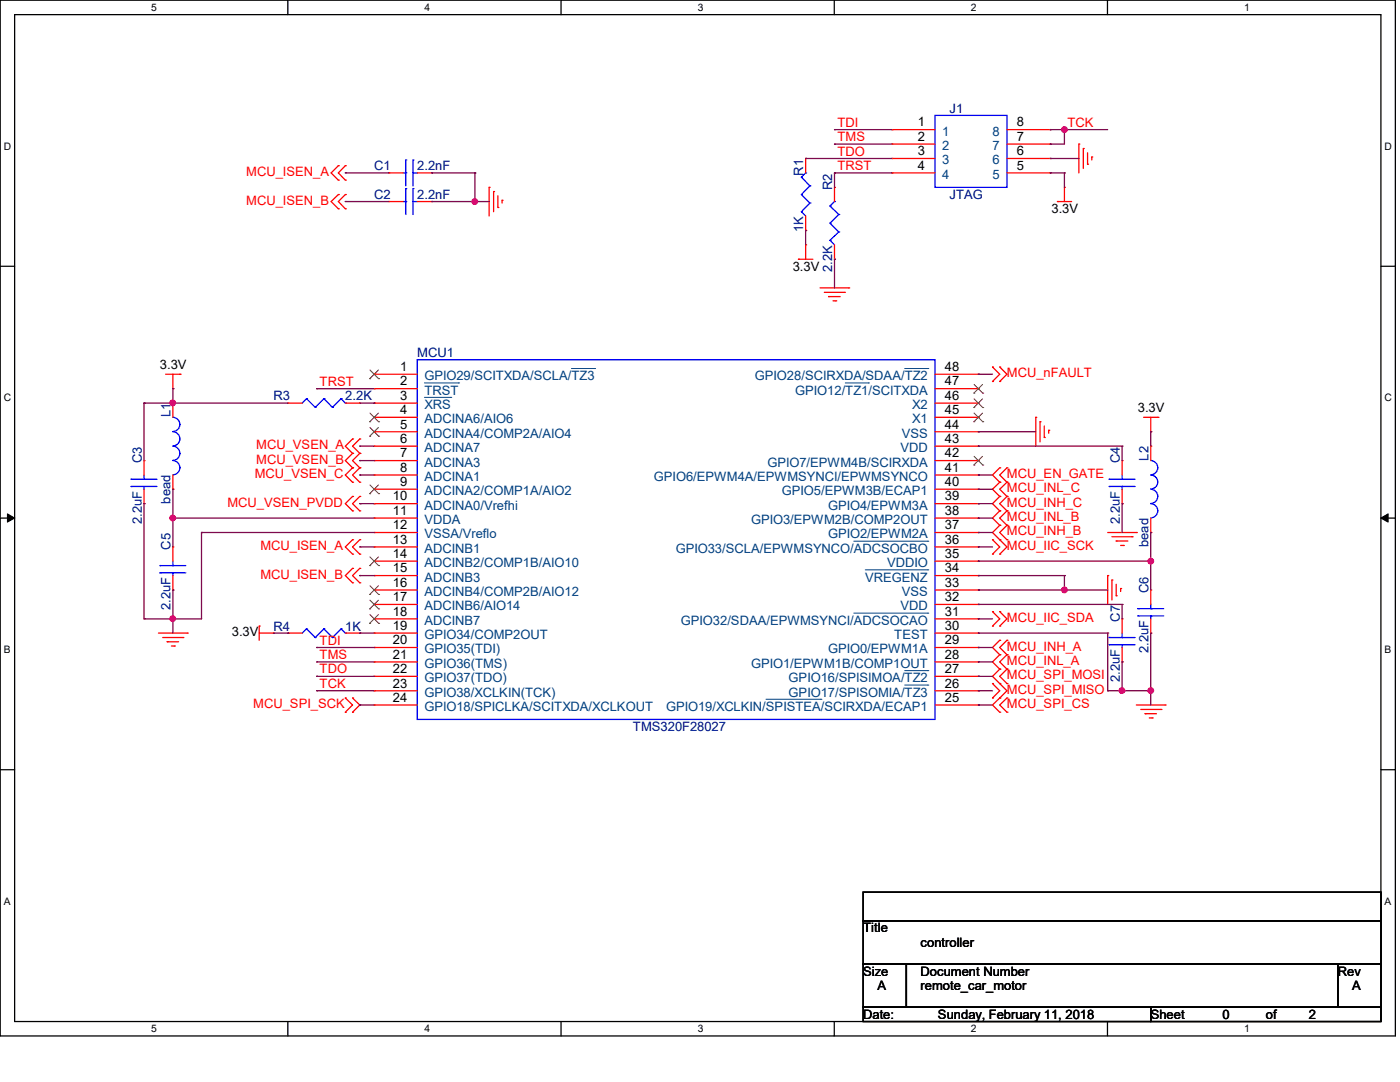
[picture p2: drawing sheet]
<svg xmlns="http://www.w3.org/2000/svg" width="279mm" height="216mm" viewBox="0 0 279 216" stroke-linecap="round" stroke-linejoin="round" font-family="sans-serif">
<path d="M0 0h278.5v206.7h-278.5zM2.9 2.9h272.7v200.9h-272.7z" fill="none" stroke="#000" stroke-width=".25"/>
<g fill="#fff">
<path d="M30.2 .3h1.1v2.3h-1.1z"/>
<path d="M30.2 204.1h1.1v2.3h-1.1z"/>
</g>
<path d="M57.4 0v2.9M57.4 203.8v2.9" fill="none" stroke="#000" stroke-width=".25"/>
<g fill="#fff">
<path d="M84.7 .3h1.1v2.3h-1.1z"/>
<path d="M84.7 204.1h1.1v2.3h-1.1z"/>
</g>
<path d="M112 0v2.9M112 203.8v2.9" fill="none" stroke="#000" stroke-width=".25"/>
<g fill="#fff">
<path d="M139.2 .3h1.1v2.3h-1.1z"/>
<path d="M139.2 204.1h1.1v2.3h-1.1z"/>
</g>
<path d="M166.5 0v2.9M166.5 203.8v2.9" fill="none" stroke="#000" stroke-width=".25"/>
<g fill="#fff">
<path d="M193.8 .3h1.1v2.3h-1.1z"/>
<path d="M193.8 204.1h1.1v2.3h-1.1z"/>
</g>
<path d="M221 0v2.9M221 203.8v2.9" fill="none" stroke="#000" stroke-width=".25"/>
<g fill="#fff">
<path d="M248.3 .3h1.1v2.3h-1.1z"/>
<path d="M248.3 204.1h1.1v2.3h-1.1z"/>
<path d="M.8 28h1.4v2.3h-1.4z"/>
<path d="M276.3 28h1.4v2.3h-1.4z"/>
<path d="M.8 78.2h1.4v2.3h-1.4z"/>
<path d="M276.3 78.2h1.4v2.3h-1.4z"/>
</g>
<path d="M0 53.1h2.9M275.6 53.1h2.9" fill="none" stroke="#000" stroke-width=".25"/>
<g fill="#fff">
<path d="M.8 128.5h1.3v2.2h-1.3z"/>
<path d="M276.3 128.5h1.3v2.2h-1.3z"/>
</g>
<path d="M0 103.4h2.9M275.6 103.4h2.9" fill="none" stroke="#000" stroke-width=".25"/>
<path d="M1.5 102.5l1.4 .9-1.4 .8zM275.6 103.4l1.4-.9v1.7z" fill="#000" stroke="#000" stroke-width=".2"/>
<g fill="#fff">
<path d="M.8 178.7h1.3v2.2h-1.3z"/>
<path d="M276.3 178.7h1.3v2.2h-1.3z"/>
</g>
<path d="M0 153.6h2.9M275.6 153.6h2.9M172.3 178h103.3v5.7h-103.3zM172.3 183.7h103.3v8.7h-103.3zM172.3 192.4h8.6v8.6h-8.6zM180.9 192.4h86.1v8.6h-86.1zM267 192.4h8.6v8.6h-8.6zM172.3 201h57.4v2.8h-57.4zM229.7 201h45.9v2.8h-45.9z" fill="none" stroke="#000" stroke-width=".25"/>
<g fill="none" stroke="#f00" stroke-width=".25">
<path d="M67.5 33.1h.1M67.5 35.9h.1M67.5 38.8h.1M67.5 33.1l-1.4 1.4 1.4 1.4M67.5 38.8l-1.4 1.4 1.4 1.5M68.9 33.1h.1M68.9 35.9h.1M68.9 38.8h.1M68.9 33.1l-1.4 1.4 1.4 1.4M68.9 38.8l-1.4 1.4 1.4 1.5M77.6 34.5h.1M77.6 34.5h2.8"/>
<path d="M83.3 34.5h2.8M86.1 34.5h.1M97.6 37.4h.1M97.6 37.4v5.7M98.5 38.2h.1M98.5 38.2v4M99.4 39.1v2.3M100.2 40h.1M100.2 40v.5M160.8 31.6h.1M160.8 31.6v2.9M166.5 37.4h.1"/>
<path d="M166.5 37.4v2.8M178 25.9h.1M178 28.7h.1M178 31.6h.1M178 34.5h.1M178 25.9h8.6M178 28.7h8.6M178 31.6h8.6M178 34.5h8.6M201 25.9h8.6M201 28.7h8.6M201 31.6h8.6"/>
<path d="M201 34.5h8.6M209.6 34.5h.1M209.6 31.6h.1M209.6 28.7h.1M209.6 25.9h.1M212.4 37.4h.1M212.4 37.4v2.8M215.3 28.7h.1M215.3 28.7v5.8M216.2 29.6h.1M216.2 29.6v4M217 32.8h.1"/>
<path d="M217 30.5v2.3M217.9 31.3h.1M217.9 31.3v.6M67.5 41.7h.1M68.9 41.7h.1M77.6 40.2h.1M77.6 40.2h2.8M83.3 40.2h2.8M86.1 40.2h.1M99.4 41.4h.1M159.3 51.7h.1M159.3 51.7h2.9"/>
<path d="M160.8 48.9h.1M160.8 46h.1M160.8 43.1v2.9M160.8 48.9v2.8M163.7 57.4h5.7M164.5 58.3h4M165.4 59.2h.1M165.4 59.2h2.3M166.5 51.7h.1M166.5 48.9v2.8M168.5 58.3h.1M169.4 57.4h.1"/>
<path d="M211 40.2h.1M211 40.2h2.9M33.1 74.7h2.8M34.5 77.6h.1M34.5 74.7v2.9M35.9 74.7h.1M74.7 74.7h.1M74.7 77.6h.1M74.7 74.7h8.6M74.7 77.6h8.6M166.2 60h.6M166.8 60h.1"/>
<path d="M186.6 74.7h8.6M186.6 77.6h8.6M195.2 77.6h.1M195.2 74.7h.1M198.1 76.1h.1M198.1 73.2h.1M198.1 73.2l1.4 1.5-1.4 1.4M199.5 76.1h.1M199.5 73.2h.1M199.5 73.2l1.5 1.5-1.5 1.4M28.7 91.9h.1M28.7 91.9v2.9"/>
<path d="M28.7 97.6v2.9M34.5 80.4h.1M34.5 97.6h.1M34.5 80.4v2.9M34.5 94.8v2.8M57.4 80.4h.1M57.4 80.4h2.9M68.9 80.4h2.9M70.4 90.5h.1M70.4 93.3h.1M70.4 96.2h.1M70.4 99.1h.1"/>
<path d="M70.4 87.6h.1M70.4 90.5l-1.5 1.4 1.5 1.4M70.4 93.3l-1.5 1.5 1.5 1.4M70.4 99.1l-1.5 1.4 1.5 1.4M70.4 87.6l-1.5 1.4 1.5 1.5M71.8 90.5h.1M71.8 93.3h.1M71.8 96.2h.1M71.8 99.1h.1M71.8 87.6h.1M71.8 80.4h.1M71.8 90.5l-1.4 1.4 1.4 1.4"/>
<path d="M71.8 93.3l-1.4 1.5 1.4 1.4M71.8 99.1l-1.4 1.4 1.4 1.4M71.8 87.6l-1.4 1.4 1.4 1.5M74.7 80.4h.1M74.7 83.3h.1M74.7 86.1h.1M74.7 89h.1M74.7 91.9h.1M74.7 94.8h.1M74.7 97.6h.1M74.7 83.3h8.6M74.7 80.4h8.6"/>
<path d="M74.7 86.1h8.6M74.7 89h8.6M74.7 91.9h8.6M74.7 94.8h8.6M74.7 97.6h8.6M186.6 83.3h8.6M186.6 80.4h8.6M186.6 86.1h8.6M186.6 89h8.6M186.6 91.9h8.6M186.6 94.8h8.6M186.6 97.6h8.6"/>
<path d="M195.2 97.6h.1M195.2 94.8h.1M195.2 91.9h.1M195.2 89h.1M195.2 86.1h.1M195.2 83.3h.1M195.2 80.4h.1M199.5 93.3h.1M199.5 96.2h.1M199.5 99.1h.1M199.5 93.3l-1.4 1.5 1.4 1.4M199.5 99.1l-1.4 1.4 1.4 1.4"/>
<path d="M199.5 96.2l-1.4 1.4 1.4 1.5M201 96.2h.1M201 93.3h.1M201 99.1h.1M201 93.3l-1.5 1.5 1.5 1.4M201 99.1l-1.5 1.4 1.5 1.4M201 96.2l-1.5 1.4 1.5 1.5M206.7 83.3h.1M206.7 83.3v5.7M207.6 84.2h.1M207.6 84.2v4M208.4 87.3h.1"/>
<path d="M208.4 85v2.3M209.3 85.9h.1M209.3 85.9v.5M223.9 91.9h.1M223.9 91.9v2.9M223.9 97.6v2.9M228.2 83.3h2.9M229.7 86.1h.1M229.7 89h.1M229.7 83.3v2.8M229.7 89v2.9M231.1 83.3h.1"/>
<path d="M28.7 100.5h.1M34.5 117.7h.1M34.5 109.1h.1M34.5 109.1v2.9M34.5 114.9v2.8M70.4 107.7h.1M70.4 110.6h.1M70.4 113.4h.1M70.4 116.3h.1M70.4 101.9h.1M70.4 107.7l-1.5 1.4 1.5 1.5M70.4 113.4l-1.5 1.5 1.5 1.4"/>
<path d="M71.8 107.7h.1M71.8 110.6h.1M71.8 113.4h.1M71.8 116.3h.1M71.8 101.9h.1M71.8 107.7l-1.4 1.4 1.4 1.5M71.8 113.4l-1.4 1.5 1.4 1.4M74.7 100.5h.1M74.7 103.4h.1M74.7 106.3h.1M74.7 109.1h.1M74.7 112h.1"/>
<path d="M74.7 114.9h.1M74.7 117.7h.1M74.7 106.3h8.6M74.7 100.5h8.6M74.7 103.4h8.6M74.7 109.1h8.6M74.7 112h8.6M74.7 114.9h8.6M74.7 117.7h8.6M186.6 106.3h8.6M186.6 100.5h8.6M186.6 103.4h8.6"/>
<path d="M186.6 109.1h8.6M186.6 112h8.6M186.6 114.9h8.6M186.6 117.7h8.6M195.2 117.7h.1M195.2 114.9h.1M195.2 112h.1M195.2 109.1h.1M195.2 106.3h.1M195.2 103.4h.1M195.2 100.5h.1M198.1 110.6h.1"/>
<path d="M198.1 107.7h.1M198.1 107.7l1.4 1.4-1.4 1.5M199.5 104.8h.1M199.5 107.7h.1M199.5 101.9h.1M199.5 110.6h.1M199.5 104.8l-1.4 1.5 2.9 2.8-1.5 1.5M199.5 101.9l-1.4 1.5 1.4 1.4M201 107.7h.1M201 104.8h.1M201 101.9h.1M201 104.8l-1.5 1.5 1.5 1.4"/>
<path d="M201 101.9l-1.5 1.5 1.5 1.4M221.1 114.9h.1M221.1 106.3h5.7M221.1 114.9v5.7M221.9 115.7h.1M221.9 107.1h4M221.9 115.7v4M222.8 107.9h.1M222.8 118.9h.1M222.8 107.9h2.3M222.8 116.6v2.3M223.6 117.4h.1"/>
<path d="M223.6 108.8h.6M223.6 117.4v.6M223.9 100.5h.1M224.2 108.8h.1M225.9 107.1h.1M226.8 106.3h.1M229.7 117.7h.1M229.7 106.3h.1M229.7 103.4v2.9M229.7 117.7v2.9M31.6 126.3h5.8M32.5 127.2h4"/>
<path d="M33.4 128.1h.1M33.4 128.1h2.2M34.2 128.9h.6M34.8 128.9h.1M36.5 127.2h.1M37.4 126.3h.1M51.7 124.9h.1M51.7 126.3h2.9M51.7 124.9v2.9M54.6 126.3h.1M57.4 126.3h.1M57.4 126.3h2.9"/>
<path d="M68.9 139.3h.1M68.9 126.3h2.9M68.9 139.3l1.5 1.4-1.5 1.4M70.4 139.3h.1M70.4 139.3l1.4 1.4-1.4 1.4M71.8 126.3h.1M74.7 120.6h.1M74.7 123.5h.1M74.7 126.3h.1M74.7 129.2h.1M74.7 132.1h.1M74.7 135h.1"/>
<path d="M74.7 137.8h.1M74.7 126.3h8.6M74.7 120.6h8.6M74.7 123.5h8.6M74.7 129.2h8.6M74.7 132.1h8.6M74.7 135h8.6M74.7 137.8h8.6M186.6 126.3h8.6M186.6 120.6h8.6M186.6 123.5h8.6M186.6 129.2h8.6"/>
<path d="M186.6 132.1h8.6M186.6 135h8.6M186.6 137.8h8.6M195.2 137.8h.1M195.2 135h.1M195.2 132.1h.1M195.2 129.2h.1M195.2 126.3h.1M195.2 123.5h.1M195.2 120.6h.1M198.1 139.3h.1M198.1 136.4h.1"/>
<path d="M198.1 124.9h.1M198.1 122h.1M198.1 136.4l1.4 1.4-1.4 1.5M198.1 122l1.4 1.5-1.4 1.4M199.5 139.3h.1M199.5 133.5h.1M199.5 136.4h.1M199.5 127.8h.1M199.5 130.6h.1M199.5 124.9h.1M199.5 122h.1M199.5 139.3l-1.4 1.4 1.4 1.4"/>
<path d="M199.5 133.5l-1.4 1.5 2.9 2.8-1.5 1.5M199.5 127.8l-1.4 1.4 1.4 1.4M199.5 130.6l-1.4 1.5 1.4 1.4M199.5 122l1.5 1.5-1.5 1.4M201 139.3h.1M201 136.4h.1M201 133.5h.1M201 130.6h.1M201 127.8h.1M201 139.3l-1.5 1.4 1.5 1.4M201 133.5l-1.5 1.5 1.5 1.4M201 127.8l-1.5 1.4 1.5 1.4"/>
<path d="M201 130.6l-1.5 1.5 1.5 1.4M223.9 132.1h.1M223.9 123.5h.1M223.9 123.5v2.8M223.9 129.2v2.9M229.7 126.3h.1M229.7 123.5v2.8M68.9 142.1h.1M70.4 142.1h.1M74.7 140.7h.1M74.7 140.7h8.6M186.6 140.7h8.6"/>
<path d="M195.2 140.7h.1M199.5 142.1h.1M201 142.1h.1M226.8 140.7h5.7M227.7 141.6h4M228.5 142.4h.1M228.5 142.4h2.3M229.4 143.3h.6M230 143.3h.1M231.7 141.6h.1M232.5 140.7h.1"/>
</g>
<g fill="none" stroke="#00f" stroke-width=".25">
<path d="M80.4 34.5h.6M81 34.5h.1M81 31.9h.1M81 37.6h.1M81 31.9v5.2M81 37.6v5.2M82.4 31.9h.1M82.4 34.5h.1M82.4 37.6h.1M82.4 34.5h.9M82.4 31.9v5.2M82.4 37.6v5.2"/>
<path d="M159.9 38.8h.1M159.9 35.3h.1M159.9 38.8l1.7 1.7M159.9 35.3l1.7 1.8M160.8 34.5h.1M160.8 34.5l-.9 .8M161.6 37.1h.1M161.6 37.1l-1.7 1.7M186.6 23h14.4v14.4h-14.4zM80.4 40.2h.6M81 40.2h.1M82.4 40.2h.1"/>
<path d="M82.4 40.2h.9M159.9 42.2h.1M159.9 42.2l.9 .9M161.6 40.5h.1M161.6 40.5l-1.7 1.7M165.7 48h.1M165.7 44.5h.1M165.7 41.1h.1M165.7 48l.8 .9M165.7 44.5l1.7 1.8M165.7 41.1l1.7 1.7M166.5 40.2h.1"/>
<path d="M166.5 40.2l-.8 .9M167.4 46.3h.1M167.4 42.8h.1M167.4 46.3l-1.7 1.7M167.4 42.8l-1.7 1.7M61.2 79.5h.1M61.2 79.5l-.9 .9M61.2 79.5l1.7 1.8M64.6 79.5h.1M64.6 79.5l-1.7 1.8M64.6 79.5l1.7 1.8M68.1 79.5h.1"/>
<path d="M68.1 79.5l-1.8 1.8M68.1 79.5l.8 .9M83.3 71.8h103.3v71.8h-103.3zM26.2 95.6h.1M26.2 97.1h.1M26.2 95.6h5.1M26.2 97.1h5.1M28.7 97.1h.1M28.7 95.6h.1M28.7 94.8v.8M28.7 97.1v.5M34.5 83.3a1.42 1.42 0 0 1 1.4 1.4 1.42 1.42 0 0 1-1.4 1.4"/>
<path d="M34.5 86.1a1.42 1.42 0 0 1 1.4 1.5 1.42 1.42 0 0 1-1.4 1.4 1.48 1.48 0 0 1 1.4 1.5 1.42 1.42 0 0 1-1.4 1.4M34.5 91.9a1.42 1.42 0 0 1 1.4 1.4 1.42 1.42 0 0 1-1.4 1.4M62.9 81.3h.1M66.3 81.3h.1M68.9 80.4h.1M221.4 95.6h.1M221.4 97.1h.1M221.4 95.6h5.1M221.4 97.1h5.1M223.9 97.1h.1M223.9 95.6h.1M223.9 94.8v.8"/>
<path d="M223.9 97.1v.5M229.7 91.9a1.42 1.42 0 0 1 1.4 1.4 1.42 1.42 0 0 1-1.4 1.4M229.7 94.8a1.4 1.4 0 0 1 1.4 1.4 1.4 1.4 0 0 1-1.4 1.4M229.7 97.6a1.42 1.42 0 0 1 1.4 1.5 1.42 1.42 0 0 1-1.4 1.4M31.9 112.9h.1M31.9 114.3h.1M31.9 112.9h5.2M31.9 114.3h5.2M34.5 114.3h.1M34.5 112.9h.1M34.5 112v.9M34.5 114.3v.6"/>
<path d="M229.7 100.5a1.42 1.42 0 0 1 1.4 1.4 1.42 1.42 0 0 1-1.4 1.4M61.2 125.5h.1M61.2 125.5l-.9 .8M61.2 125.5l1.7 1.7M62.9 127.2h.1M64.6 125.5h.1M64.6 125.5l-1.7 1.7M64.6 125.5l1.7 1.7M66.3 127.2h.1M68.1 125.5h.1M68.1 125.5l-1.8 1.7M68.1 125.5l.8 .8"/>
<path d="M68.9 126.3h.1M221.4 127.2h.1M221.4 128.7h.1M221.4 127.2h5.1M221.4 128.7h5.1M223.9 128.7h.1M223.9 127.2h.1M223.9 126.3v.9M223.9 128.7v.5M227.1 121.5h.1M227.1 122.9h.1M227.1 121.5h5.1"/>
<path d="M227.1 122.9h5.1M229.7 122.9h.1M229.7 121.5h.1M229.7 120.6v.9M229.7 122.9v.6"/>
</g>
<g fill="none" stroke="#804000" stroke-width=".2">
<path d="M73.8 75.6h.1M73.8 73.8l1.8 1.8M75.5 73.8l-1.7 1.8M75.6 75.6h.1M194.4 78.4h.1M194.4 79.6l1.7 1.7M194.4 76.7l1.7 1.7M196.1 79.6l-1.7 1.7M196.1 76.7l-1.7 1.7M196.1 78.4h.1M73.8 84.2h.1M73.8 87h.1"/>
<path d="M73.8 98.5h.1M73.8 82.4l1.8 1.8M73.8 85.3l1.8 1.7M73.8 96.8l1.8 1.7M75.5 82.4l-1.7 1.8M75.5 85.3l-1.7 1.7M75.5 96.8l-1.7 1.7M75.6 84.2h.1M75.6 87h.1M75.6 98.5h.1M194.4 92.8h.1M194.4 84.2h.1"/>
<path d="M194.4 81.3h.1M194.4 91.1l1.7 1.7M194.4 82.4l1.7 1.8M196.1 91.1l-1.7 1.7M196.1 82.4l-1.7 1.8M196.1 92.8h.1M196.1 84.2h.1M196.1 81.3h.1M73.8 112.9h.1M73.8 118.6h.1M73.8 111.1l1.8 1.8M73.8 116.9l1.8 1.7"/>
<path d="M73.8 119.8l1.8 1.7M75.5 111.1l-1.7 1.8M75.5 116.9l-1.7 1.7M75.5 119.8l-1.7 1.7M75.6 112.9h.1M75.6 118.6h.1M73.8 121.5h.1M73.8 124.4h.1M73.8 122.6l1.8 1.8M75.5 122.6l-1.7 1.8M75.6 121.5h.1M75.6 124.4h.1"/>
</g>
<g fill="none" stroke="#004080" stroke-width=".2">
<path d="M84.7 76.4h6.8M84.7 79.3h5.3M90 79.3h.1M91.5 76.4h.1M114 73.5h4.7M118.7 73.5h.1M168.7 76.4h4.6M173.3 76.4h.1M180.6 73.5h4.6M185.2 73.5h.1M170.4 108h14.8M172.7 113.7h12.5"/>
<path d="M185.2 113.7h.1M185.2 108h.1M152.9 139.5h10.9M163.8 139.5h.1M170.4 122.3h14.8M180.6 136.7h4.6M180.6 133.8h4.6M185.2 136.7h.1M185.2 133.8h.1M185.2 122.3h.1"/>
</g>
<g fill="none" stroke="#800040" stroke-width=".25">
<path d="M68.9 34.5h.1M68.9 34.5h8.7M86.1 34.5h.1M86.1 34.5h8.7M94.8 34.5h.1M94.8 34.5v5.7M160.8 31.6h.1M160.8 31.6h17.2M166.5 34.5h.1M166.5 28.7h.1M166.5 25.9h.1M166.5 34.5h11.5"/>
<path d="M166.5 25.9h11.5M166.5 28.7h11.5M166.5 34.5v2.9M209.6 25.9h.1M209.6 31.6h.1M209.6 34.5h.1M209.6 28.7h.1M209.6 34.5h2.8M209.6 31.6h5.7M209.6 25.9h11.5M212.4 34.5h.1M212.4 25.9h.1"/>
<path d="M212.4 25.9v2.8h-2.8M212.4 34.5v2.9M68.9 40.2h.1M68.9 40.2h8.7M86.1 40.2h.1M86.1 40.2h11.5M94.8 40.2h.1M160.8 46h.1M160.8 46v2.9M166.5 51.7h.1M166.5 51.7v5.7M34.5 77.6h.1"/>
<path d="M34.5 77.6v2.8M63.2 77.6h.1M63.2 77.6h11.5M195.2 74.7h.1M195.2 74.7h2.9M28.7 80.4h.1M28.7 80.4h28.7M28.7 80.4v11.5M34.5 97.6h.1M34.5 80.4h.1M34.5 97.6v11.5M71.8 89h.1"/>
<path d="M71.8 91.9h.1M71.8 94.8h.1M71.8 80.4h2.9M71.8 89h2.9M71.8 91.9h2.9M71.8 94.8h2.9M74.7 80.4h.1M195.2 89h.1M195.2 86.1h.1M195.2 97.6h.1M195.2 94.8h.1M195.2 89h28.7"/>
<path d="M195.2 86.1h11.5M195.2 94.8h2.9M195.2 97.6h2.9M223.9 89h.1M223.9 89v2.9M229.7 86.1h.1M229.7 86.1v2.9M28.7 100.5h.1M28.7 100.5v23M34.5 117.7h.1M34.5 103.4h.1M34.5 117.7v8.6"/>
<path d="M34.5 103.4h40.2M40.2 106.3h.1M40.2 106.3v17.2h-11.5M40.2 106.3h34.5M71.8 100.5h.1M71.8 109.1h.1M71.8 114.9h.1M71.8 114.9h2.9M71.8 100.5h2.9M71.8 109.1h2.9M195.2 112h.1M195.2 117.7h.1"/>
<path d="M195.2 114.9h.1M195.2 100.5h.1M195.2 103.4h.1M195.2 106.3h.1M195.2 109.1h.1M195.2 103.4h2.9M195.2 106.3h2.9M195.2 112h34.5M195.2 117.7h25.9M195.2 114.9h17.2M195.2 100.5h2.9M195.2 109.1h2.9"/>
<path d="M212.4 114.9h.1M212.4 117.7h.1M212.4 114.9v2.8M223.9 100.5h.1M223.9 100.5v5.8M229.7 106.3h.1M229.7 112h.1M229.7 106.3v11.4M28.7 123.5h.1M34.5 123.5h.1M54.6 126.3h2.8M57.4 126.3h.1"/>
<path d="M63.2 135h.1M63.2 129.2h.1M63.2 132.1h.1M63.2 137.8h.1M63.2 135h11.5M63.2 129.2h11.5M63.2 132.1h11.5M63.2 137.8h11.5M71.8 126.3h.1M71.8 126.3h2.9M195.2 120.6h.1M195.2 126.3h.1"/>
<path d="M195.2 129.2h.1M195.2 132.1h.1M195.2 135h.1M195.2 137.8h.1M195.2 123.5h.1M195.2 123.5h2.9M195.2 135h2.9M195.2 129.2h2.9M195.2 132.1h2.9M195.2 137.8h2.9M195.2 120.6h28.7M195.2 126.3h25.9"/>
<path d="M221.1 126.3h.1M221.1 137.8h.1M221.1 137.8h8.6M221.1 126.3v11.5M223.9 132.1h.1M223.9 120.6h.1M223.9 137.8h.1M223.9 120.6v2.9M223.9 132.1v5.7M229.7 126.3h.1M229.7 137.8h.1M229.7 126.3v14.4"/>
<path d="M71.8 140.7h.1M71.8 140.7h2.9M195.2 140.7h.1M195.2 140.7h2.9"/>
</g>
<g fill="#f0f" stroke="#f0f" stroke-width=".25">
<circle cx="34.5" cy="80.4" r=".55"/>
<circle cx="34.5" cy="103.4" r=".55"/>
<circle cx="212.4" cy="25.9" r=".55"/>
<circle cx="34.5" cy="123.4" r=".55"/>
<circle cx="229.7" cy="137.8" r=".55"/>
<circle cx="229.7" cy="112" r=".55"/>
<circle cx="223.9" cy="137.8" r=".55"/>
<circle cx="212.4" cy="117.7" r=".55"/>
<circle cx="94.7" cy="40.2" r=".55"/>
</g>
<g font-size="2.6" fill="#000080">
<text x="189.5" y="22.5">J1</text>
<text x="74.7" y="34">C1</text>
<text x="83.3" y="34">2.2nF</text>
<text x="160.3" y="35.1" transform="rotate(-90 160.3 35.1)">R1</text>
<text x="74.7" y="39.7">C2</text>
<text x="83.3" y="39.7">2.2nF</text>
<text x="166.1" y="37.9" transform="rotate(-90 166.1 37.9)">R2</text>
<text x="189.5" y="39.7">JTAG</text>
<text x="160.3" y="46.3" transform="rotate(-90 160.3 46.3)">1K</text>
<text x="166.1" y="54.3" transform="rotate(-90 166.1 54.3)">2.2K</text>
<text x="83.3" y="71.2">MCU1</text>
<text x="34" y="83.3" transform="rotate(-90 34 83.3)">L1</text>
<text x="54.6" y="79.9">R3</text>
<text x="68.9" y="79.9">2.2K</text>
<text x="28.3" y="92.5" transform="rotate(-90 28.3 92.5)">C3</text>
<text x="223.5" y="92.5" transform="rotate(-90 223.5 92.5)">C4</text>
<text x="229.2" y="91.9" transform="rotate(-90 229.2 91.9)">L2</text>
<text x="34" y="100.5" transform="rotate(-90 34 100.5)">bead</text>
<text x="28.3" y="104.5" transform="rotate(-90 28.3 104.5)">2.2uF</text>
<text x="223.5" y="104.5" transform="rotate(-90 223.5 104.5)">2.2uF</text>
<text x="34" y="109.7" transform="rotate(-90 34 109.7)">C5</text>
<text x="229.2" y="109.1" transform="rotate(-90 229.2 109.1)">bead</text>
<text x="229.2" y="118.3" transform="rotate(-90 229.2 118.3)">C6</text>
<text x="34" y="121.8" transform="rotate(-90 34 121.8)">2.2uF</text>
<text x="54.6" y="125.8">R4</text>
<text x="68.9" y="125.8">1K</text>
<text x="223.5" y="124" transform="rotate(-90 223.5 124)">C7</text>
<text x="229.2" y="130.3" transform="rotate(-90 229.2 130.3)">2.2uF</text>
<text x="223.5" y="136.1" transform="rotate(-90 223.5 136.1)">2.2uF</text>
<text x="126.3" y="145.9">TMS320F28027</text>
</g>
<g font-size="2.6" fill="#f00">
<text x="167.1" y="28.2">TMS</text>
<text x="167.1" y="25.3">TDI</text>
<text x="213" y="25.3">TCK</text>
<text x="49.1" y="35.1">MCU_ISEN_A</text>
<text x="167.1" y="33.9">TRST</text>
<text x="167.1" y="31">TDO</text>
<text x="49.1" y="40.9">MCU_ISEN_B</text>
<text x="63.8" y="77">TRST</text>
<text x="201" y="75.3">MCU_nFAULT</text>
<text x="51.1" y="89.6">MCU_VSEN_A</text>
<text x="50.8" y="95.4">MCU_VSEN_C</text>
<text x="51.1" y="92.5">MCU_VSEN_B</text>
<text x="201" y="95.4">MCU_EN_GATE</text>
<text x="45.4" y="101.1">MCU_VSEN_PVDD</text>
<text x="201" y="101.1">MCU_INH_C</text>
<text x="201" y="98.3">MCU_INL_C</text>
<text x="201" y="106.8">MCU_INH_B</text>
<text x="201" y="104">MCU_INL_B</text>
<text x="52" y="109.7">MCU_ISEN_A</text>
<text x="201" y="109.7">MCU_IIC_SCK</text>
<text x="52" y="115.5">MCU_ISEN_B</text>
<text x="201" y="124.1">MCU_IIC_SDA</text>
<text x="63.8" y="128.6">TDI</text>
<text x="63.8" y="131.5">TMS</text>
<text x="201" y="129.8">MCU_INH_A</text>
<text x="63.8" y="134.4">TDO</text>
<text x="63.8" y="137.2">TCK</text>
<text x="201" y="135.6">MCU_SPI_MOSI</text>
<text x="201" y="132.7">MCU_INL_A</text>
<text x="50.5" y="141.3">MCU_SPI_SCK</text>
<text x="201" y="141.3">MCU_SPI_CS</text>
<text x="201" y="138.4">MCU_SPI_MISO</text>
</g>
<g font-size="2.6">
<text x="183.2" y="25.2">1</text>
<text x="183.2" y="28.1">2</text>
<text x="202.9" y="28.1">7</text>
<text x="202.9" y="25.2">8</text>
<text x="183.2" y="31">3</text>
<text x="183.2" y="33.9">4</text>
<text x="202.9" y="33.9">5</text>
<text x="202.9" y="31">6</text>
<text x="209.8" y="42.5">3.3V</text>
<text x="158.2" y="54.1">3.3V</text>
<text x="31.9" y="73.6">3.3V</text>
<text x="79.8" y="74">1</text>
<text x="79.8" y="76.9">2</text>
<text x="188.6" y="76.9">47</text>
<text x="188.6" y="74">48</text>
<text x="79.8" y="79.8">3</text>
<text x="79.8" y="82.6">4</text>
<text x="188.6" y="82.6">45</text>
<text x="188.6" y="79.8">46</text>
<text x="227.1" y="82.2">3.3V</text>
<text x="79.8" y="85.5">5</text>
<text x="79.8" y="88.4">6</text>
<text x="188.6" y="88.4">43</text>
<text x="188.6" y="85.5">44</text>
<text x="79.8" y="91.3">7</text>
<text x="79.8" y="94.1">8</text>
<text x="188.6" y="94.1">41</text>
<text x="188.6" y="91.3">42</text>
<text x="78.4" y="99.9">10</text>
<text x="79.8" y="97">9</text>
<text x="188.6" y="99.9">39</text>
<text x="188.6" y="97">40</text>
<text x="78.4" y="102.7">11</text>
<text x="78.4" y="105.6">12</text>
<text x="188.6" y="105.6">37</text>
<text x="188.6" y="102.7">38</text>
<text x="78.4" y="108.5">13</text>
<text x="78.4" y="111.3">14</text>
<text x="188.6" y="111.3">35</text>
<text x="188.6" y="108.5">36</text>
<text x="78.4" y="114.2">15</text>
<text x="78.4" y="117.1">16</text>
<text x="78.4" y="120">17</text>
<text x="188.6" y="120">32</text>
<text x="188.6" y="117.1">33</text>
<text x="188.6" y="114.2">34</text>
<text x="78.4" y="122.9">18</text>
<text x="78.4" y="125.7">19</text>
<text x="188.6" y="125.7">30</text>
<text x="188.6" y="122.9">31</text>
<text x="46.3" y="127">3.3V</text>
<text x="78.4" y="128.6">20</text>
<text x="78.4" y="131.4">21</text>
<text x="188.6" y="131.4">28</text>
<text x="188.6" y="128.6">29</text>
<text x="78.4" y="134.3">22</text>
<text x="78.4" y="137.2">23</text>
<text x="188.6" y="137.2">26</text>
<text x="188.6" y="134.3">27</text>
<text x="78.4" y="140">24</text>
<text x="188.6" y="140">25</text>
<text x="172.3" y="186.1">Title</text>
<text x="183.7" y="188.9">controller</text>
<text x="172.3" y="194.7">Size</text>
<text x="175.1" y="197.6">A</text>
<text x="183.7" y="194.7">Document Number</text>
<text x="183.7" y="197.6">remote_car_motor</text>
<text x="267" y="194.7">Rev</text>
<text x="269.8" y="197.6">A</text>
<text x="172.3" y="203.3">Date:</text>
<text x="187.2" y="203.3">Sunday, February 11, 2018</text>
<text x="229.7" y="203.3">Sheet</text>
<text x="244" y="203.3">0</text>
<text x="252.6" y="203.3">of</text>
<text x="261.2" y="203.3">2</text>
</g>
<g font-size="2.6" fill="#004080">
<text x="188" y="27.1">1</text>
<text x="188" y="29.9">2</text>
<text x="198.1" y="29.9">7</text>
<text x="198.1" y="27.1">8</text>
<text x="188" y="32.8">3</text>
<text x="188" y="35.7">4</text>
<text x="198.1" y="35.7">5</text>
<text x="198.1" y="32.8">6</text>
<text x="84.7" y="75.9">GPIO29/SCITXDA/SCLA/TZ3</text>
<text x="150.7" y="75.9">GPIO28/SCIRXDA/SDAA/TZ2</text>
<text x="84.7" y="78.7">TRST</text>
<text x="84.7" y="81.6">XRS</text>
<text x="158.7" y="78.7">GPIO12/TZ1/SCITXDA</text>
<text x="182.1" y="81.6">X2</text>
<text x="84.7" y="84.5">ADCINA6/AIO6</text>
<text x="84.7" y="87.3">ADCINA4/COMP2A/AIO4</text>
<text x="180" y="87.3">VSS</text>
<text x="182.1" y="84.5">X1</text>
<text x="84.7" y="90.2">ADCINA7</text>
<text x="84.7" y="93.1">ADCINA3</text>
<text x="84.7" y="96">ADCINA1</text>
<text x="130.5" y="96">GPIO6/EPWM4A/EPWMSYNCI/EPWMSYNCO</text>
<text x="153.2" y="93.1">GPIO7/EPWM4B/SCIRXDA</text>
<text x="179.7" y="90.2">VDD</text>
<text x="84.7" y="98.8">ADCINA2/COMP1A/AIO2</text>
<text x="84.7" y="101.7">ADCINA0/Vrefhi</text>
<text x="156" y="98.8">GPIO5/EPWM3B/ECAP1</text>
<text x="165.3" y="101.7">GPIO4/EPWM3A</text>
<text x="84.7" y="104.6">VDDA</text>
<text x="84.7" y="107.4">VSSA/Vreflo</text>
<text x="149.9" y="104.6">GPIO3/EPWM2B/COMP2OUT</text>
<text x="165.3" y="107.4">GPIO2/EPWM2A</text>
<text x="84.7" y="110.3">ADCINB1</text>
<text x="84.7" y="113.2">ADCINB2/COMP1B/AIO10</text>
<text x="134.9" y="110.3">GPIO33/SCLA/EPWMSYNCO/ADCSOCBO</text>
<text x="177" y="113.2">VDDIO</text>
<text x="84.7" y="116">ADCINB3</text>
<text x="84.7" y="118.9">ADCINB4/COMP2B/AIO12</text>
<text x="172.7" y="116">VREGENZ</text>
<text x="180" y="118.9">VSS</text>
<text x="84.7" y="121.8">ADCINB6/AIO14</text>
<text x="84.7" y="124.7">ADCINB7</text>
<text x="135.9" y="124.7">GPIO32/SDAA/EPWMSYNCI/ADCSOCAO</text>
<text x="179.7" y="121.8">VDD</text>
<text x="84.7" y="127.5">GPIO34/COMP2OUT</text>
<text x="84.7" y="130.4">GPIO35(TDI)</text>
<text x="165.3" y="130.4">GPIO0/EPWM1A</text>
<text x="178.5" y="127.5">TEST</text>
<text x="84.7" y="133.3">GPIO36(TMS)</text>
<text x="84.7" y="136.1">GPIO37(TDO)</text>
<text x="149.9" y="133.3">GPIO1/EPWM1B/COMP1OUT</text>
<text x="157.4" y="136.1">GPIO16/SPISIMOA/TZ2</text>
<text x="84.7" y="139">GPIO38/XCLKIN(TCK)</text>
<text x="84.7" y="141.9">GPIO18/SPICLKA/SCITXDA/XCLKOUT</text>
<text x="132.9" y="141.9">GPIO19/XCLKIN/SPISTEA/SCIRXDA/ECAP1</text>
<text x="157.4" y="139">GPIO17/SPISOMIA/TZ3</text>
</g>
<g font-size="2.1">
<text x="30.2" y="2.2">5</text>
<text x="84.7" y="2.2">4</text>
<text x="139.2" y="2.2">3</text>
<text x="193.8" y="2.2">2</text>
<text x="248.3" y="2.2">1</text>
<text x=".8" y="29.8">D</text>
<text x="276.3" y="29.8">D</text>
<text x=".8" y="80.1">C</text>
<text x="276.3" y="80.1">C</text>
<text x=".8" y="130.3">B</text>
<text x="276.3" y="130.3">B</text>
<text x=".8" y="180.5">A</text>
<text x="276.3" y="180.5">A</text>
<text x="30.2" y="206">5</text>
<text x="84.7" y="206">4</text>
<text x="139.2" y="206">3</text>
<text x="193.8" y="206">2</text>
<text x="248.3" y="206">1</text>
</g>
</svg>
